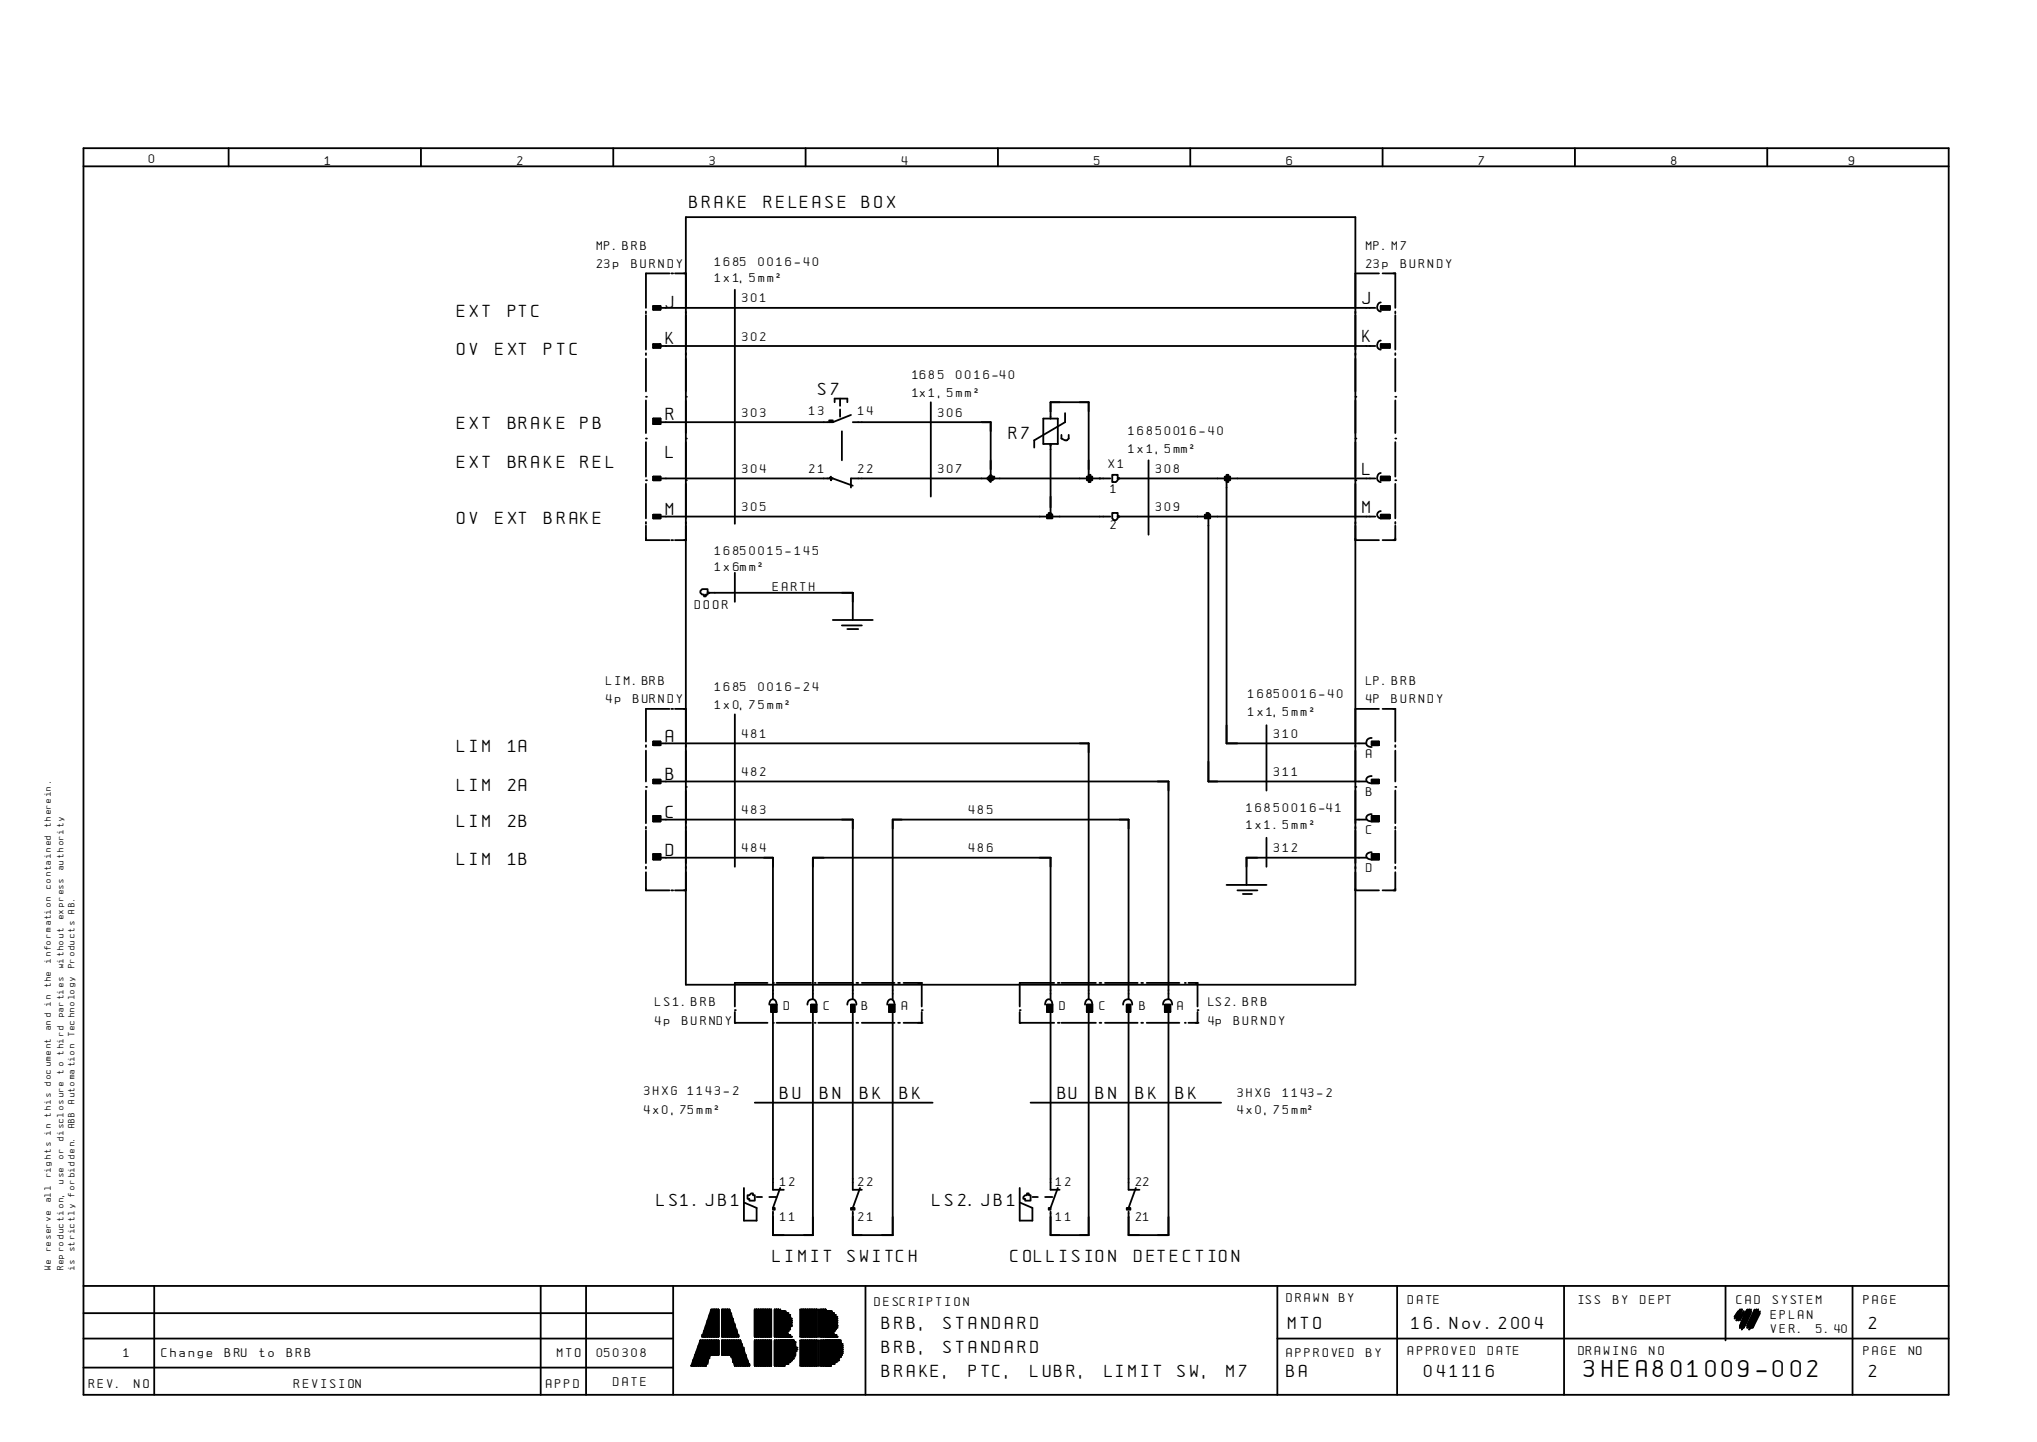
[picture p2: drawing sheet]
<svg xmlns="http://www.w3.org/2000/svg" width="297mm" height="210mm" viewBox="0 0 297 210" stroke-linecap="round" stroke-linejoin="round" font-family="sans-serif">
<g fill="none" stroke="#000" stroke-width=".26">
<path d="M12.2 21.6h272v181.8h-272zM12.2 24.3h272M33.3 21.6v2.7M61.4 21.6v2.7M89.4 21.6v2.7M97.6 39.9h-3.4v5M97.9 39.9h.3M98.4 39.9h1.6M100 31.7h97.6v111.9h-97.6zM117.5 21.6v2.7M145.5 21.6v2.7M173.6 21.6v2.7"/>
<path d="M197.6 39.9h3.5M201.6 39.9h.1M201.6 21.6v2.7M201.9 39.9h1.6v5M229.7 21.6v2.7M257.7 21.6v2.7M94.2 57.9h.1M94.2 45.4v.3M94.2 45.9v5.1M94.2 51.5v.3M94.2 52.3v4.8M94.2 58.4v4.7"/>
<path d="M95.2 44.6h1.1v.6h-1.1zM95.2 50.2h1.1v.5h-1.1zM96.3 44.9h104.3M96.3 50.4h104.3M100 57.9h.1M107.2 42.2v34.2M121.7 58.6v-.5h1.9v.5M122.5 58.1v1.1M122.5 59.7v1.1M135.7 58.6v13.8M197.6 57.9h.1M201.3 44.1a.68 .68 0 0 0-.5 .7 .68 .68 0 0 0 .5 .6"/>
<path d="M201.3 49.7a.68 .68 0 0 0-.5 .6 .68 .68 0 0 0 .5 .7M201.3 44.6h1.4v.6h-1.4zM201.3 50.2h1.4v.5h-1.4zM203.5 57.9h.1M203.5 45.4v.3M203.5 45.9v5.1M203.5 51.5v.3M203.5 52.3v4.8M203.5 58.4v4.7M94.2 63.9h.1M94.2 70h.1M94.2 64.5v5"/>
<path d="M94.2 70.6v5M94.2 76.1v.3M94.2 76.6v2.2h3.4M95.2 61h1.1v.8h-1.1zM95.2 69.5h1.1v.5h-1.1zM95.2 75.1h1.1v.5h-1.1zM96.3 61.6h24.6M96.3 69.8h24.6M96.3 75.3h65.6M97.9 78.8h.3M98.4 78.8h1.6M100 63.9h.1"/>
<path d="M100 70h.1M120.9 61.3h.5v.3h-.5zM120.9 69.8l.3-.3v.3h.2h-.2v.2v-.2zM121.4 69.8l3 1M122.8 62.9v4.2M124.1 60.5l-2.7 1.1M124.4 61.6h20.1v8.2M152.1 61h2.2v3.7h-2.2zM153.2 61v-2.4h5.5v11.2M153.2 64.7v10.6M154.8 63.4v.5l.5 .3h.3l.2-.3v-.5M155.3 60.2v1.4l-4.5 2.6v1.1"/>
<path d="M160.3 69.8h.1M161.9 69.8h-37.8v1.3M162.2 69.2h.8v.6h.2h-.2v.2l-.3 .3h-.5zM162.2 74.8h.8v.5h.2h-.2v.3l-.3 .2h-.2l-.3-.2zM163.2 69.8h37.4M163.2 75.3h37.4M167.5 67.1v10.9M176.2 75.3v38.6h23M178.9 69.8v38.6h20.3M197.6 63.9h.1M197.6 70h.1M197.6 78.8h3.5"/>
<path d="M201.3 69a.68 .68 0 0 0-.5 .6 .68 .68 0 0 0 .5 .7M201.3 74.5a.53 .53 0 0 0-.5 .6 .53 .53 0 0 0 .5 .5M201.3 69.5h1.4v.5h-1.4zM201.3 75.1h1.4v.5h-1.4zM201.6 78.8h.1M203.5 63.9h.1M203.5 70h.1M203.5 76.6v2.2h-1.6M203.5 64.5v5M203.5 70.6v5M203.5 76.1v.3M102.1 86.2l.3-.3h.8v.5h.3h-.3v.3h-.3v.3h-.2v-.3h-.3l-.3-.3z"/>
<path d="M103.5 86.4h20.9v4M107.2 83.5v4.3M121.4 90.4h5.9M122.8 91.2h2.9M123.6 91.7h1.5M94.2 114.7h.1M94.2 108.7v.2M94.2 109.4v4.5M94.2 115.3v4.7M95.2 108.1h1.1v.6h-1.1zM95.2 113.7h1.1v.5h-1.1zM95.2 119h1.1v.8h-1.1z"/>
<path d="M96.3 119.5h28.1v26.2M96.3 108.4h62.4v37.3M96.3 113.9h74.1v31.8M97.6 103.4h-3.4v4.7M97.9 103.4h.3M98.4 103.4h1.6M100 114.7h.1M107.2 104.2v22.2M184.7 105.7v9.6M197.6 114.7h.1M197.6 119.5h1.6M197.6 103.4h3.5"/>
<path d="M200 107.6a.67 .67 0 0 0-.8 .7 .67 .67 0 0 0 .8 .6M200 113.2a.66 .66 0 0 0-.8 .5 .66 .66 0 0 0 .8 .5M200 118.7a.66 .66 0 0 0-.8 .5 .66 .66 0 0 0 .8 .6M200 108.1h1.1v.6h-1.1zM200 113.7h1.1v.5h-1.1zM200 119h1.1v.8h-1.1zM201.6 103.4h.1M201.9 103.4h1.6v4.7M203.5 114.7h.1M203.5 108.7v.2M203.5 109.4v4.5M203.5 115.3v4.7"/>
<path d="M94.2 120.6v.2M94.2 121.1v4.8M94.2 126.4v.2M94.2 127.2v2.6h3.4M95.2 124.5h1.1v.8h-1.1zM96.3 125.1h16.4v20.6M97.9 129.8h.3M98.4 129.8h1.6M178.9 129h5.8M180.4 129.8h3M181.2 130.4h1.4M184.7 122.1v4.3"/>
<path d="M197.6 129.8h3.5M199.2 125.1h-17.4v3.9M200 124.3a.66 .66 0 0 0-.8 .5 .66 .66 0 0 0 .8 .5M200 124.5h1.1v.8h-1.1zM201.6 129.8h.1M203.5 127.2v2.6h-1.6M203.5 120.6v.2M203.5 121.1v4.8M203.5 126.4v.2M107.2 147.3h.1M107.2 149.1h.1M107.2 147.5v1.6"/>
<path d="M107.2 149.1h4.7M111.9 143.3h-4.7v3.5M112.2 146.5a.66 .66 0 0 1 .5-.8 .66 .66 0 0 1 .5 .8M112.4 146.5h.8v1h-.8zM112.7 149.1h.1M112.7 143.3h.1M112.7 147v26.5h1.6M113.2 149.1h5.1M113.2 143.3h5.1M117.7 146.5a.67 .67 0 0 1 .7-.8 .67 .67 0 0 1 .7 .8M118.3 146.5h.8v1h-.8zM118.5 145.7v-20.6h34.7v20.6"/>
<path d="M118.5 147v33.1h-5.8v-3.4M118.8 149.1h.1M118.8 143.3h.1M119.3 149.1h5.1M119.3 143.3h5.1M123.6 146.5a.67 .67 0 0 1 .6-.8 .67 .67 0 0 1 .7 .8M124.1 146.5h.5v1h-.5zM124.4 147v26.5h1.3M124.9 149.1h.2M124.9 143.3h.2M125.7 149.1h4.7M125.7 143.3h4.7"/>
<path d="M129.4 146.5a.66 .66 0 0 1 .5-.8 .66 .66 0 0 1 .5 .8M129.6 146.5h.8v1h-.8zM130.2 147v33.1h-5.8v-3.4M130.2 145.7v-26.2h34.4v26.2M131 149.1h.2M131 143.3h.2M131.8 149.1h2.6M131.8 143.3h2.6v3.5M134.4 147.3h.1M134.4 149.1h.1M134.4 147.5v1.6M148.7 147.3h.1"/>
<path d="M148.7 149.1h.1M148.7 149.1h5M148.7 147.5v1.6M152.4 146.5a.66 .66 0 0 1 .5-.8 .66 .66 0 0 1 .6 .8M152.7 146.5h.8v1h-.8zM153.2 147v26.5h1.3M153.7 143.3h-5v3.5M154.3 149.1h.2M154.3 143.3h.2M154.8 149.1h5M154.8 143.3h5M158.2 146.5a.66 .66 0 0 1 .5-.8 .66 .66 0 0 1 .6 .8"/>
<path d="M158.5 146.5h.8v1h-.8zM158.7 147v33.1h-5.5v-3.4M160.3 149.1h.3M160.3 143.3h.3M161.1 149.1h4.8M161.1 143.3h4.8M163.8 146.5a.67 .67 0 0 1 .6-.8 .67 .67 0 0 1 .7 .8M164.3 146.5h.5v1h-.5zM164.6 147v26.5h1.6M166.4 149.1h.3M166.4 143.3h.3M167.2 149.1h4.8"/>
<path d="M167.2 143.3h4.8M169.6 146.5a.67 .67 0 0 1 .7-.8 .67 .67 0 0 1 .6 .8M169.9 146.5h.8v1h-.8zM170.4 147v33.1h-5.8v-3.4M172.8 149.1h.1M172.8 143.3h.1M173.3 149.1h1.3M173.3 143.3h1.3v3.5M174.6 147.3h.1M174.6 149.1h.1M174.6 147.5v1.6M108.5 173.2v4.8h1.8v-1.9l-1.8-.8"/>
<path d="M109 174.3h.3l.2-.3h.3v.3h.3v.8h-.8v-.3h-.3zM110.1 160.8h25.9M110.3 174.5h.8M112.2 174.5h1M112.7 176.1h.3v.3h-.3zM113.8 173.2l-1.1 2.9M124.1 176.1h.5v.3h-.5zM125.4 173.2l-1 2.9M148.7 173.2v4.8h1.8v-1.9l-1.8-.8M149.2 174.5l.3-.2h.3v-.3h.2v.3h.3v.8h-.8v-.3h-.3zM150.3 160.8h27.8M150.5 174.5h.8"/>
<path d="M152.4 174.5h1.1M152.9 176.1h.3v.3h-.3zM154.3 173.2l-1.1 2.9M164.3 176.1h.5v.3h-.5zM165.6 173.2l-1 2.9M12.2 195.2h86M12.2 199.4h86M12.2 191.5h86M12.2 187.5h272M22.5 187.5v15.9M78.8 187.5v15.9M85.5 187.5v15.9"/>
<path d="M98.2 187.5v15.9M100.8 199.1h.1M100.8 199.1h2.1M101.1 199.1h.1M101.1 198.3h.1M101.1 198.9l-.3 .2M101.1 198.3v.8M101.3 197.6v1.5M101.6 197v2.1M101.9 196.2v2.9M102.1 195.4h2.7v2.2h-1.3l-.6 1.5M102.1 195.4l-1.3 3.7"/>
<path d="M102.1 195.4v3.7M102.4 195.4v3.7M102.7 194.9h.1M102.7 194.1h.1M102.7 194.6h-.3v.3M102.7 194.1v.8M102.7 195.4v3.7M102.9 193.3v1.6M102.9 195.4v3.7M103.2 192.5v2.4M103.2 195.4v3.5M103.2 197.6l-.3 1.3"/>
<path d="M103.5 191.7v3.2M103.5 195.4v2.7M103.7 190.9v4M103.7 195.4v2.2M103.7 190.9h1.1v4h-2.4M103.7 190.9l-1.3 4M104 190.9v4M104 195.4v2.2M104.2 190.9v4M104.2 195.4v2.2M104.5 190.9v4M104.5 195.4v2.2"/>
<path d="M105.6 190.9v4M105.6 195.4v2.2M105.8 190.9v4M105.8 195.4v2.2M106.1 190.9v4M106.1 195.4v2.2M106.4 190.9v4M106.4 195.4v2.2M106.4 190.9h-1.1v4h2.4M106.4 190.9l1.3 4M106.6 191.5v3.4M106.6 195.4v2.4"/>
<path d="M106.9 192.3v2.6M106.9 195.4v3.2M107.2 193.1v1.8M107.2 195.4v3.7M107.2 199.1h2.1M107.4 193.9v1M107.4 195.4v3.7M107.7 194.6v.3M107.7 195.4v3.7M107.9 195.4h-2.6v2.2h1.3l.6 1.5M107.9 195.4v3.7M107.9 195.4l1.4 3.7"/>
<path d="M108.2 196v3.1M108.5 196.5v2.6M108.7 197.6v1.5M109 198.3v.8M109.3 198.9v.2M110.1 190.9h2.3v4h-2.3zM110.1 195.4h2.3v3.7h-2.3zM110.3 190.9v4M110.3 195.4v3.7M110.6 190.9v4M110.6 195.4v3.7M110.9 190.9v4"/>
<path d="M110.9 195.4v3.7M111.1 190.9v4M111.1 195.4v3.7M111.4 190.9v4M111.4 195.4v3.7M111.7 190.9v4M111.7 195.4v3.7M111.9 190.9v4M111.9 195.4v3.7M112.2 190.9v4M112.2 195.4v3.7M113.2 190.9v4"/>
<path d="M113.2 195.4v3.7M113.5 194.9v-4h-.5v4h2.4M113.5 195.4v3.7M113.5 191.2h.8M113.8 195.4h.1M113.8 199.1h.1M113.8 191.2h.1M113.8 194.9h.1M113.8 190.9v4M113.8 195.4v3.7M114 199.1h.1M114 195.4h.1"/>
<path d="M114 191.2h.1M114 194.9h.1M114 191.2v3.7M114 195.4v3.7M114.3 195.4h.1M114.3 199.1h.1M114.3 198.9h.1M114.3 191.2h.1M114.3 194.4h.1M114.3 194.9h.1M114.3 191.2v3.7M114.3 195.4v3.7"/>
<path d="M114.3 194.4h.5v.5M114.3 191.2l.3 .3M114.6 198.9h.1M114.6 195.4h.1M114.6 194.1h.1M114.6 194.9h.1M114.6 194.4h.1M114.6 191.5h.1M114.6 191.5h.2M114.6 191.2v3.7M114.6 195.4v3.5M114.6 198.9l-.3 .2"/>
<path d="M114.6 194.1h.2M114.6 194.1l-.3 .3M114.6 198.9h.2M114.8 198.9h.1M114.8 195.4h.1M114.8 194.1h.1M114.8 194.9h.1M114.8 191.7h.1M114.8 191.5h.1M114.8 191.5v2.6M114.8 195.4v3.5M114.8 193.9h.3"/>
<path d="M114.8 194.6h.3M114.8 191.7h.3M115.1 198.6h.1M115.1 195.4h.1M115.1 193.9h.1M115.1 193.6h.1M115.1 194.9h.1M115.1 194.6h.1M115.1 192h.1M115.1 191.7h.1M115.1 191.7v2.2M115.1 194.6v.3"/>
<path d="M115.1 195.4v3.2M115.1 193.3h.3M115.1 192.3h.3M115.1 192l.3 .3M115.1 194.6l.3 .3M115.4 195.4h.1M115.4 198.3h.1M115.4 194.9h.1M115.4 193.3h.1M115.4 193.1h.1M115.4 192.8h.1M115.4 192.5h.1"/>
<path d="M115.4 192.3h.1M115.4 192.3v1M115.4 195.4v2.9M115.6 198.1h.1M115.6 195.4h.1M115.6 197.8h.1M115.6 195.4h-2.6v3.7h1.3M115.6 198.1l-.8 .8M115.6 195.4v2.7M115.6 195.4l.3 .3M115.9 195.7h.1M115.9 197.6h.1"/>
<path d="M115.9 197.3h.1M115.9 196.2h.1M115.9 196h.1M115.9 197.6l-.3 .2M115.9 195.7v2.1h-.3M115.9 196.2l.3 .3M116.2 196.8h.1M116.2 196.5h.1M116.2 196.5v.5h-.3M116.7 195.4h2.6v3.7h-2.6zM116.7 190.9h2.6v4h-2.6zM116.9 190.9v4"/>
<path d="M116.9 195.4v3.7M117.2 190.9v4M117.2 195.4v3.7M117.5 190.9v4M117.5 195.4v3.7M117.7 190.9v4M117.7 195.4v3.7M118 190.9v4M118 195.4v3.7M118.3 190.9v4M118.3 195.4v3.7M118.5 190.9v4"/>
<path d="M118.5 195.4v3.7M118.8 190.9v4M118.8 195.4v3.7M119.1 190.9v4M119.1 195.4v3.7M119.9 190.9v4M119.9 195.4v3.7M120.1 190.9v4M120.1 195.4v3.7M120.4 199.1h.1M120.4 195.4h.1M120.4 191.2h.1"/>
<path d="M120.4 194.9v-4h-.8v4h2.4M120.4 191.2h.8M120.4 195.4v3.7M120.6 199.1h.1M120.6 195.4h.1M120.6 191.2h.1M120.6 194.9h.1M120.6 191.2v3.7M120.6 195.4v3.7M120.9 199.1h.1M120.9 195.4h.1M120.9 194.9h.1"/>
<path d="M120.9 191.2h.1M120.9 191.2v3.7M120.9 195.4v3.7M121.2 198.9h.1M121.2 195.4h.1M121.2 191.2h.1M121.2 194.4h.1M121.2 194.9h.1M121.2 191.5h.2M121.2 195.4v3.7h-1.6v-3.7h2.9M121.2 194.4h.2M121.2 191.2v3.7"/>
<path d="M121.4 198.9h.1M121.4 195.4h.1M121.4 191.5h.1M121.4 194.1h.1M121.4 194.9h.1M121.4 194.4h.1M121.4 191.5v2.6M121.4 194.4v.5M121.4 195.4v3.5M121.4 191.5l.3 .2M121.4 194.4l.6 .5M121.7 195.4h.1"/>
<path d="M121.7 198.6h.1M121.7 193.9h.1M121.7 191.7h.1M121.7 192h.1M121.7 194.6h.1M121.7 194.9h.1M121.7 191.7v2.4h-.5M121.7 194.6h.3v.3M121.7 195.4v3.5h-.5M121.7 198.6l-.3 .3M121.7 194.6v.3M121.7 193.6h.3"/>
<path d="M121.7 193.9l-.3 .2M121.7 192h.3M122 195.4h.1M122 198.3h.1M122 193.6h.1M122 193.3h.1M122 194.9h.1M122 193.1h.1M122 192.8h.1M122 192.5h.1M122 192.3h.1M122 192h.1"/>
<path d="M122 192v1.6M122 195.4v3.2h-.3M122 198.3h.2M122.2 195.4h.1M122.2 198.1h.1M122.2 198.3h.1M122.2 195.4v2.9M122.2 195.4l.6 .6M122.5 195.7h.1M122.5 197.8h.1M122.5 195.4h.1M122.5 197.8l-.3 .3"/>
<path d="M122.5 195.4v2.4M122.8 197.3h.1M122.8 197h.1M122.8 196.8h.1M122.8 196.5h.1M122.8 196.2h.1M122.8 196h.1M122.8 196h-.3l.3 .2M122.8 196v1.6h-.3M126.2 187.5v15.9M186.3 195.2h97.9M186.3 187.5v15.9"/>
<path d="M203.7 187.5v15.9M228.1 187.5v15.9M251.6 187.5v7.9M253.5 191.2l-.6 .8M254 190.9l-.5 1.6 .8-1.3-.6 1.3M254 190.9l-.8 1.6M254 190.9l-.8 1.4 .5-1.4-.8 1.4M254.3 191.5l-.6 .8M254.8 193.3l.5 .3M255.1 192.8h.1M255.1 192.8h.2M255.1 190.9l-1.4 2.7 1.1-2.7-1.1 2.4 .8-2.1"/>
<path d="M255.1 192.8l.2 .3M255.1 192.8l.5 .3M255.3 193.6h.1M255.3 193.1h.1M255.3 192.8h.1M255.3 192.5h.1M255.3 192.3h.1M255.3 193.3h.1M255.3 192.5l-.2 .3M255.3 193.3l-.2 .6 .2-.3M255.3 192.3v.5M255.3 193.1v.2"/>
<path d="M255.3 193.1l-.5 .5M255.3 192.8l-.2 .5M255.3 192.5h.3M255.3 192.3l.3-.3 .3 .3M255.3 191.5l-1 2.1 1-2.4-1.3 2.7 1.3-3-1.3 2.7M255.3 192.3l.6 .5M255.6 193.1h.1M255.6 192.5h.1M255.6 192.8h.1M255.6 191.7h.5M255.6 191.7v.6l.3-.3M255.6 192.5v.6"/>
<path d="M255.6 193.1h-.5v.5M255.6 193.1l-.3 .5M255.9 192.3h.1M255.9 192h.1M255.9 191.7h.1M255.9 191.5h.1M255.9 191.2h.1M255.9 191.5h.5M255.9 192.3h.2M255.9 192h.2M255.9 192.8l-.3 .3M255.9 191.2l.2-.3v.3l.3-.3-.3 .6"/>
<path d="M255.9 192.3l-.3 .2M255.9 192l-.3 .5M255.9 191.5l-.3 .2M255.9 191.2v.5M255.9 192.3v.5M255.9 190.9l-1.1 2.4M255.9 191.2l-1.1 2.1M255.9 191.2l-1.1 1.9M255.9 192l.2 .3M255.9 191.5l.2 .2M255.9 191.2l.5 .3M255.9 191.2l.2 .3"/>
<path d="M256.1 191.7h.1M256.1 191.5h.1M256.1 192h.1M256.1 191.5v.8M256.4 191.5h.1M256.4 191.5l-.8 2.1 1-2.1M256.4 191.5l-.3 .2M256.4 191.2v.3M256.6 191.2l-1.3 2.4M270.1 187.5v15.9"/>
</g>
<g fill="#000" stroke="#000" stroke-width=".26">
<path d="M95.2 44.6h1.1v.6h-1.1zM95.2 50.2h1.1v.5h-1.1zM201.3 44.6h1.4v.6h-1.4zM201.3 50.2h1.4v.5h-1.4zM95.2 61h1.1v.8h-1.1zM95.2 69.5h1.1v.5h-1.1zM95.2 75.1h1.1v.5h-1.1zM143.9 69.8l.6-.6 .2 .3h.3v.3l-.3 .2h-.2v.3zM152.7 75.1h.2v-.3h.3l.3 .3v.5h-.8zM158.5 69.5h.2v-.3h.3v.3h.3v.5h-.3v.3h-.3v-.3h-.2zM175.7 75.1h.2v-.3h.3l.3 .3v.5h-.8zM178.6 69.5h.3v-.3h.2v.3h.3v.5h-.3v.3h-.2v-.3h-.3z"/>
<path d="M201.3 69.5h1.4v.5h-1.4zM201.3 75.1h1.4v.5h-1.4zM95.2 108.1h1.1v.6h-1.1zM95.2 113.7h1.1v.5h-1.1zM95.2 119h1.1v.8h-1.1zM200 108.1h1.1v.6h-1.1zM200 113.7h1.1v.5h-1.1zM200 119h1.1v.8h-1.1zM95.2 124.5h1.1v.8h-1.1zM200 124.5h1.1v.8h-1.1zM112.4 146.5h.8v1h-.8zM118.3 146.5h.8v1h-.8z"/>
<path d="M124.1 146.5h.5v1h-.5zM129.6 146.5h.8v1h-.8zM152.7 146.5h.8v1h-.8zM158.5 146.5h.8v1h-.8zM164.3 146.5h.5v1h-.5zM169.9 146.5h.8v1h-.8z"/>
</g>
<text font-size="2.8" x="231" y="200.7">3HEA801009-002</text>
<g font-size="2">
<text x="100.5" y="30.3">BRAKE</text>
<text x="111.4" y="30.3">RELEASE</text>
<text x="125.7" y="30.3">BOX</text>
<text x="66.7" y="46.2">EXT</text>
<text x="74.1" y="46.2">PTC</text>
<text x="97.1" y="44.9">J</text>
<text x="198.7" y="44.4">J</text>
<text x="66.7" y="51.8">OV</text>
<text x="72.2" y="51.8">EXT</text>
<text x="79.4" y="51.8">PTC</text>
<text x="97.1" y="50.2">K</text>
<text x="198.7" y="49.9">K</text>
<text x="119.3" y="57.6">S7</text>
<text x="66.7" y="62.6">EXT</text>
<text x="74.1" y="62.6">BRAKE</text>
<text x="84.7" y="62.6">PB</text>
<text x="97.1" y="61.3">R</text>
<text x="147.1" y="63.9">R7</text>
<text x="66.7" y="68.2">EXT</text>
<text x="74.1" y="68.2">BRAKE</text>
<text x="84.7" y="68.2">REL</text>
<text x="97.1" y="66.9">L</text>
<text x="198.7" y="69.2">L</text>
<text x="66.7" y="76.4">OV</text>
<text x="72.2" y="76.4">EXT</text>
<text x="79.4" y="76.4">BRAKE</text>
<text x="97.1" y="75.1">M</text>
<text x="198.7" y="74.8">M</text>
<text x="66.7" y="109.7">LIM</text>
<text x="74.1" y="109.7">1A</text>
<text x="97.1" y="108.1">A</text>
<text x="97.1" y="113.7">B</text>
<text x="66.7" y="115.3">LIM</text>
<text x="74.1" y="115.3">2A</text>
<text x="97.1" y="119.2">C</text>
<text x="66.7" y="120.6">LIM</text>
<text x="74.1" y="120.6">2B</text>
<text x="97.1" y="124.8">D</text>
<text x="66.7" y="126.1">LIM</text>
<text x="74.1" y="126.1">1B</text>
<text x="113.8" y="160.2">BU</text>
<text x="119.6" y="160.2">BN</text>
<text x="125.4" y="160.2">BK</text>
<text x="131.2" y="160.2">BK</text>
<text x="154.3" y="160.2">BU</text>
<text x="159.8" y="160.2">BN</text>
<text x="165.6" y="160.2">BK</text>
<text x="171.4" y="160.2">BK</text>
<text x="95.8" y="175.9">LS1.JB1</text>
<text x="136" y="175.9">LS2.JB1</text>
<text x="112.7" y="184.1">LIMIT</text>
<text x="123.6" y="184.1">SWITCH</text>
<text x="147.4" y="184.1">COLLISION</text>
<text x="165.4" y="184.1">DETECTION</text>
<text x="128.6" y="197.3">BRB,</text>
<text x="128.6" y="193.9">BRB,</text>
<text x="137.6" y="197.3">STANDARD</text>
<text x="137.6" y="193.9">STANDARD</text>
<text x="187.9" y="193.9">MTO</text>
<text x="205.8" y="193.9">16.Nov.2004</text>
<text x="272.5" y="193.9">2</text>
<text x="128.6" y="200.7">BRAKE,</text>
<text x="141.3" y="200.7">PTC,</text>
<text x="150.3" y="200.7">LUBR,</text>
<text x="161.1" y="200.7">LIMIT</text>
<text x="171.7" y="200.7">SW,</text>
<text x="178.9" y="200.7">M7</text>
<text x="187.6" y="200.7">BA</text>
<text x="207.7" y="200.7">041116</text>
<text x="272.5" y="200.7">2</text>
</g>
<g font-size="1.5">
<text x="21.7" y="23.7">0</text>
<text x="47.4" y="24">1</text>
<text x="75.4" y="24">2</text>
<text x="103.5" y="24">3</text>
<text x="131.5" y="24">4</text>
<text x="159.5" y="24">5</text>
<text x="187.6" y="24">6</text>
<text x="215.6" y="24">7</text>
<text x="243.7" y="24">8</text>
<text x="269.6" y="24">9</text>
<text x="87" y="39.1">23p</text>
<text x="87" y="36.4">MP.BRB</text>
<text x="92.1" y="39.1">BURNDY</text>
<text x="104.2" y="41.2">1x1,5mm˝</text>
<text x="104.2" y="38.8">1685</text>
<text x="110.6" y="38.8">0016-40</text>
<text x="199.2" y="39.1">23p</text>
<text x="199.2" y="36.4">MP.M7</text>
<text x="204.3" y="39.1">BURNDY</text>
<text x="108.2" y="44.1">301</text>
<text x="108.2" y="49.7">302</text>
<text x="133.1" y="57.9">1x1,5mm˝</text>
<text x="133.1" y="55.2">1685</text>
<text x="139.4" y="55.2">0016-40</text>
<text x="108.2" y="60.8">303</text>
<text x="118" y="60.5">13</text>
<text x="125.1" y="60.5">14</text>
<text x="136.8" y="60.8">306</text>
<text x="164.6" y="63.4">16850016-40</text>
<text x="108.2" y="69">304</text>
<text x="118" y="69">21</text>
<text x="125.1" y="69">22</text>
<text x="136.8" y="69">307</text>
<text x="161.7" y="68.2">X1</text>
<text x="161.9" y="71.9">1</text>
<text x="164.6" y="66.1">1x1,5mm˝</text>
<text x="168.5" y="69">308</text>
<text x="108.2" y="74.5">305</text>
<text x="161.9" y="77.2">2</text>
<text x="168.5" y="74.5">309</text>
<text x="104.2" y="83.3">1x6mm˝</text>
<text x="104.2" y="80.9">16850015-145</text>
<text x="101.3" y="88.8">DOOR</text>
<text x="112.7" y="86.2">EARTH</text>
<text x="88.4" y="99.9">LIM.BRB</text>
<text x="104.2" y="100.7">1685</text>
<text x="110.6" y="100.7">0016-24</text>
<text x="182" y="101.8">16850016-40</text>
<text x="199.2" y="99.9">LP.BRB</text>
<text x="88.4" y="102.6">4p</text>
<text x="92.3" y="102.6">BURNDY</text>
<text x="104.2" y="103.4">1x0,75mm˝</text>
<text x="108.2" y="107.6">481</text>
<text x="182" y="104.4">1x1,5mm˝</text>
<text x="185.7" y="107.6">310</text>
<text x="199.2" y="102.6">4P</text>
<text x="202.9" y="102.6">BURNDY</text>
<text x="108.2" y="113.2">482</text>
<text x="185.7" y="113.2">311</text>
<text x="199.2" y="110.5">A</text>
<text x="108.2" y="118.7">483</text>
<text x="141.3" y="118.7">485</text>
<text x="181.8" y="118.4">16850016-41</text>
<text x="199.2" y="116.1">B</text>
<text x="108.2" y="124.3">484</text>
<text x="141.3" y="124.3">486</text>
<text x="181.8" y="120.8">1x1.5mm˝</text>
<text x="185.7" y="124.3">312</text>
<text x="199.2" y="121.6">C</text>
<text x="199.2" y="127.2">D</text>
<text x="95.5" y="149.4">4p</text>
<text x="95.5" y="146.8">LS1.BRB</text>
<text x="99.5" y="149.4">BURNDY</text>
<text x="114.3" y="147.3">D</text>
<text x="120.1" y="147.3">C</text>
<text x="125.7" y="147.3">B</text>
<text x="131.5" y="147.3">A</text>
<text x="154.5" y="147.3">D</text>
<text x="160.3" y="147.3">C</text>
<text x="166.2" y="147.3">B</text>
<text x="171.7" y="147.3">A</text>
<text x="176.2" y="149.4">4p</text>
<text x="176.2" y="146.8">LS2.BRB</text>
<text x="179.9" y="149.4">BURNDY</text>
<text x="93.9" y="159.7">3HXG</text>
<text x="100.3" y="159.7">1143-2</text>
<text x="180.4" y="160">3HXG</text>
<text x="187.1" y="160">1143-2</text>
<text x="93.9" y="162.4">4x0,75mm˝</text>
<text x="180.4" y="162.4">4x0,75mm˝</text>
<text x="113.8" y="172.9">12</text>
<text x="125.1" y="172.9">22</text>
<text x="154" y="172.9">12</text>
<text x="165.6" y="172.9">22</text>
<text x="113.8" y="178">11</text>
<text x="125.1" y="178">21</text>
<text x="154" y="178">11</text>
<text x="165.6" y="178">21</text>
<text x="127.5" y="190.4">DESCRIPTION</text>
<text x="187.6" y="189.9">DRAWN</text>
<text x="195.3" y="189.9">BY</text>
<text x="205.3" y="190.1">DATE</text>
<text x="230.2" y="190.1">ISS</text>
<text x="235.2" y="190.1">BY</text>
<text x="239.2" y="190.1">DEPT</text>
<text x="253.2" y="190.1">CAD</text>
<text x="258.5" y="190.1">SYSTEM</text>
<text x="271.7" y="190.1">PAGE</text>
<text x="18" y="197.8">1</text>
<text x="23.5" y="197.8">Change</text>
<text x="32.8" y="197.8">BRU</text>
<text x="37.8" y="197.8">to</text>
<text x="41.8" y="197.8">BRB</text>
<text x="81.2" y="197.8">MTO</text>
<text x="87" y="197.8">050308</text>
<text x="187.6" y="197.8">APPROVED</text>
<text x="199.2" y="197.8">BY</text>
<text x="205.3" y="197.6">APPROVED</text>
<text x="217" y="197.6">DATE</text>
<text x="230.2" y="197.6">DRAWING</text>
<text x="240.5" y="197.6">NO</text>
<text x="258.2" y="194.4">VER.</text>
<text x="258.2" y="192.3">EPLAN</text>
<text x="264.8" y="194.4">5.40</text>
<text x="271.7" y="197.6">PAGE</text>
<text x="278.3" y="197.6">NO</text>
<text x="13" y="202.3">REV.</text>
<text x="19.6" y="202.3">NO</text>
<text x="42.9" y="202.3">REVISION</text>
<text x="79.6" y="202.3">APPD</text>
<text x="89.4" y="202.1">DATE</text>
</g>
<g font-size="1">
<text x="7.4" y="120.6" transform="rotate(-90 7.4 120.6)">therein.</text>
<text x="7.4" y="129.6" transform="rotate(-90 7.4 129.6)">contained</text>
<text x="9.3" y="126.9" transform="rotate(-90 9.3 126.9)">authority</text>
<text x="9.3" y="134.1" transform="rotate(-90 9.3 134.1)">express</text>
<text x="7.4" y="143.8" transform="rotate(-90 7.4 143.8)">the</text>
<text x="7.4" y="140.4" transform="rotate(-90 7.4 140.4)">information</text>
<text x="9.3" y="141.2" transform="rotate(-90 9.3 141.2)">without</text>
<text x="10.8" y="141.2" transform="rotate(-90 10.8 141.2)">Products AB.</text>
<text x="9.3" y="148.3" transform="rotate(-90 9.3 148.3)">parties</text>
<text x="7.4" y="150.2" transform="rotate(-90 7.4 150.2)">and in</text>
<text x="10.8" y="151" transform="rotate(-90 10.8 151)">Technology</text>
<text x="9.3" y="156.5" transform="rotate(-90 9.3 156.5)">to third</text>
<text x="10.8" y="161" transform="rotate(-90 10.8 161)">Automation</text>
<text x="9.3" y="166.3" transform="rotate(-90 9.3 166.3)">disclosure</text>
<text x="10.8" y="164.5" transform="rotate(-90 10.8 164.5)">ABB</text>
<text x="7.4" y="171.6" transform="rotate(-90 7.4 171.6)">rights in this document</text>
<text x="9.3" y="172.7" transform="rotate(-90 9.3 172.7)">use</text>
<text x="9.3" y="169" transform="rotate(-90 9.3 169)">or</text>
<text x="7.4" y="175.3" transform="rotate(-90 7.4 175.3)">all</text>
<text x="7.4" y="185.1" transform="rotate(-90 7.4 185.1)">We</text>
<text x="7.4" y="182.5" transform="rotate(-90 7.4 182.5)">reserve</text>
<text x="9.3" y="185.1" transform="rotate(-90 9.3 185.1)">Reproduction,</text>
<text x="10.8" y="185.1" transform="rotate(-90 10.8 185.1)">is</text>
<text x="10.8" y="182.5" transform="rotate(-90 10.8 182.5)">strictly forbidden.</text>
</g>
</svg>
